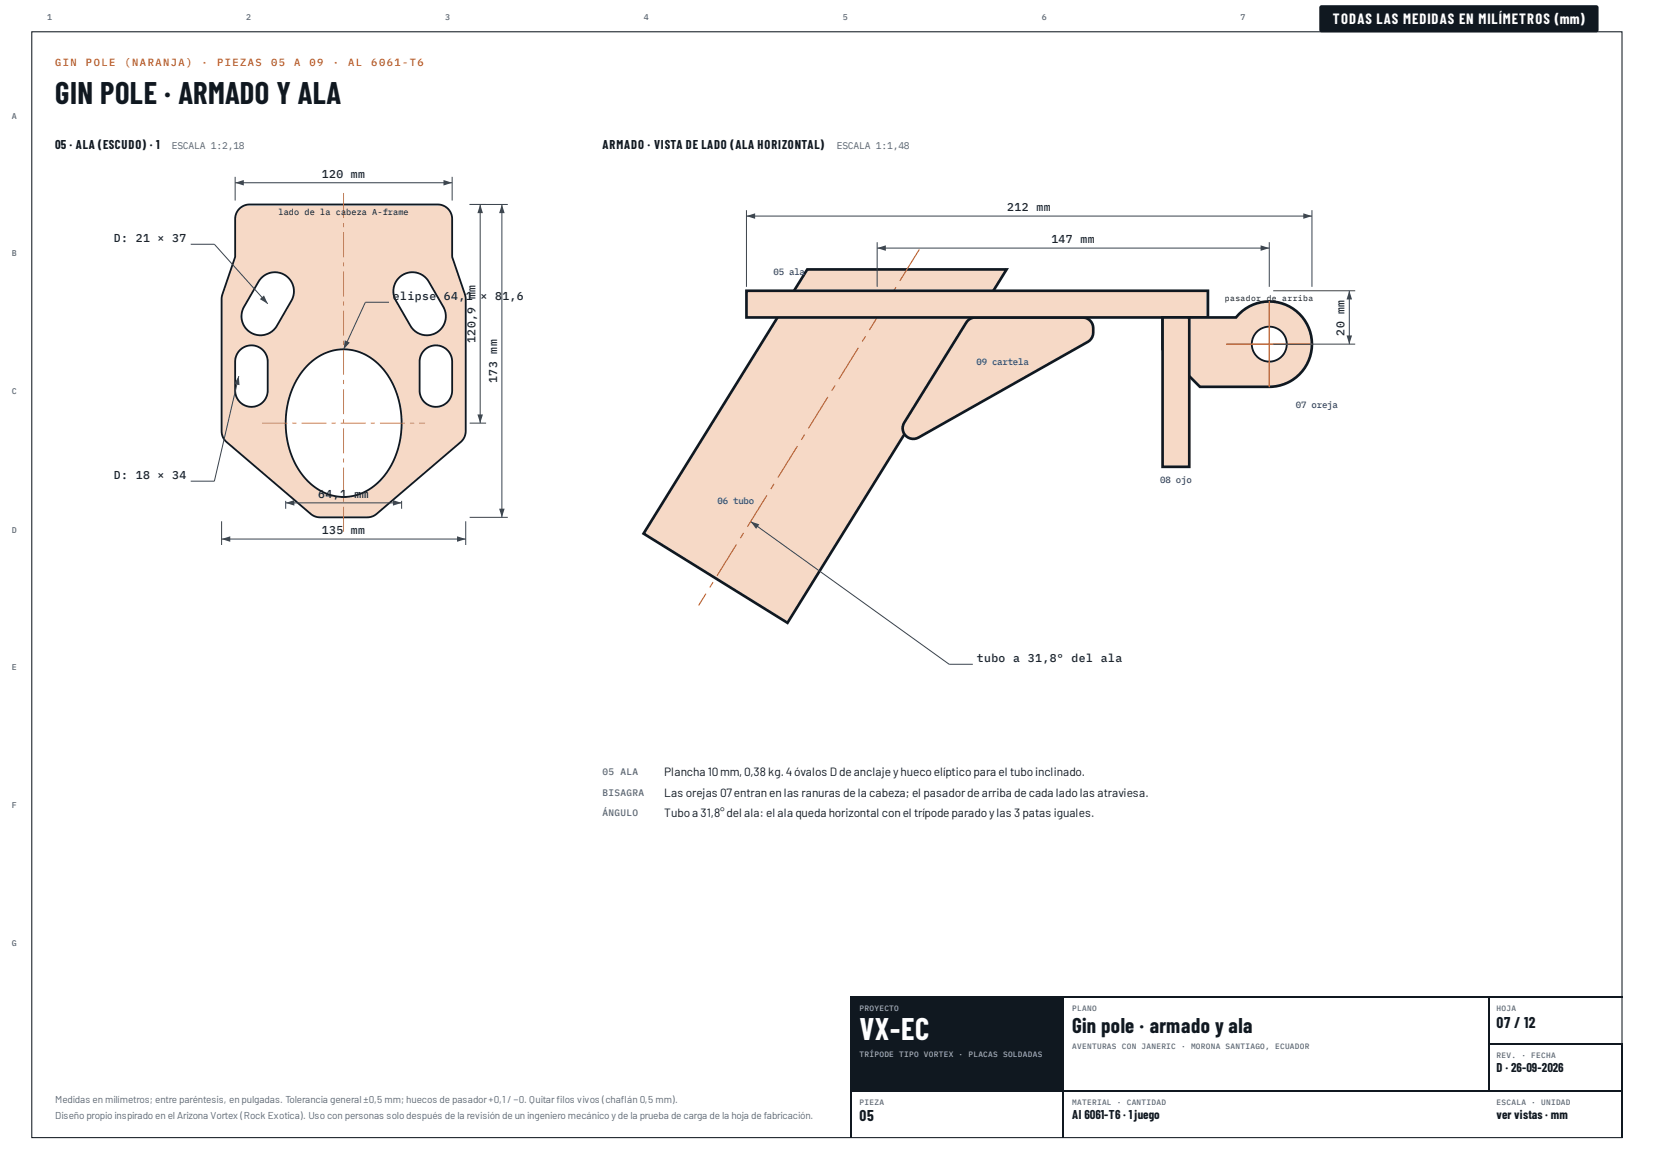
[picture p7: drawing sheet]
<svg xmlns="http://www.w3.org/2000/svg" width="420mm" height="297mm" viewBox="0 0 420 297" stroke-linecap="round" stroke-linejoin="round" font-family="sans-serif">
<path d="M8.1 8.1h403.7v280.7h-403.7z" fill="none" stroke="#101820" stroke-width=".26"/>
<path d="M60.8 53a3.7 3.7 0 0 1 2.6-1.1h47.7a3.7 3.7 0 0 1 3.7 3.7v9.6l3.4 10.3v33.9a3.7 3.7 0 0 1-1.2 2.8l-21.4 18.3-1.3 .7-1.1 .1h-11.9l-1.8-.4-22-18.7a3.7 3.7 0 0 1-1.2-2.8v-33.9l3.4-10.3v-9.6a3.7 3.7 0 0 1 1.1-2.6zM60.9 88.9l-.8 1.1-.4 1.3v7.8a4.1 4.1 0 0 0 4.1 4.2 4.1 4.1 0 0 0 4.2-4.2v-7.3a4.1 4.1 0 0 0-2.6-3.8 4.1 4.1 0 0 0-4.5 .9zM66.4 70.5l-.8 1-3.6 6.4a4.8 4.8 0 0 0 1.7 6.6 4.8 4.8 0 0 0 6.6-1.8l3.7-6.4a4.8 4.8 0 0 0-1.3-6.2 4.8 4.8 0 0 0-6.3 .4zM107.7 88.9l-.7 1.1-.4 1.3-.1 7.8a4.1 4.1 0 0 0 4.2 4.2 4.1 4.1 0 0 0 4.1-4.2v-7.3a4.1 4.1 0 0 0-2.5-3.8 4.1 4.1 0 0 0-4.6 .9zM101.3 70.5a4.8 4.8 0 0 0-.8 5.8l3.7 6.4a4.8 4.8 0 0 0 6.6 1.8 4.8 4.8 0 0 0 1.7-6.6l-3.6-6.4a4.8 4.8 0 0 0-7.6-1zM78.3 92.5l-2 2.3-1.4 2.5-1.2 2.9-.8 3.3-.3 3 .1 3.4 .6 3.5 1 2.8 1.3 2.6 1.8 2.5 1.9 1.9 2.3 1.5 2.5 1 2.7 .4 2.6-.2 2.4-.7 2.8-1.6 2.7-2.5 2.2-3.3 1.4-3.5 .9-3.8 .1-4.3-.5-3.9-1.2-3.7-1.9-3.5-2.1-2.6-2.9-2.2-2.9-1.2-2.9-.4-3.4 .4-2.9 1.2z" fill-rule="evenodd" fill="#f6d9c6"/>
<path d="M60.8 53a3.7 3.7 0 0 1 2.6-1.1h47.7a3.7 3.7 0 0 1 3.7 3.7v9.6l3.4 10.3v33.9a3.7 3.7 0 0 1-1.2 2.8l-21.4 18.3-1.3 .7-1.1 .1h-11.9l-1.8-.4-22-18.7a3.7 3.7 0 0 1-1.2-2.8v-33.9l3.4-10.3v-9.6a3.7 3.7 0 0 1 1.1-2.6zM66.4 70.5a4.8 4.8 0 0 1 6.3-.4 4.8 4.8 0 0 1 1.3 6.2l-3.7 6.4a4.8 4.8 0 0 1-6.6 1.8 4.8 4.8 0 0 1-1.7-6.6l3.6-6.4zM101.3 70.5a4.8 4.8 0 0 1 7.6 1l3.6 6.4a4.8 4.8 0 0 1-1.7 6.6 4.8 4.8 0 0 1-6.6-1.8l-3.7-6.4a4.8 4.8 0 0 1 .8-5.8zM60.9 88.9a4.1 4.1 0 0 1 4.5-.9 4.1 4.1 0 0 1 2.6 3.8v7.3a4.1 4.1 0 0 1-4.2 4.2 4.1 4.1 0 0 1-4.1-4.2v-7.8l.4-1.3zM78.3 92.5l2.9-2.2 2.9-1.2 2.9-.4 3.4 .4 2.9 1.2 2.9 2.2 2.1 2.6 1.9 3.5 1.2 3.7 .5 3.9-.1 4.3-.9 3.8-1.4 3.5-2.2 3.3-2.7 2.5-2.8 1.6-2.4 .7-2.6 .2-2.7-.4-2.5-1-2.3-1.5-1.9-1.9-1.8-2.5-1.3-2.6-1-2.8-.6-3.5-.1-3.4 .3-3 .8-3.3 1.2-2.9 1.4-2.5zM107.7 88.9a4.1 4.1 0 0 1 4.6-.9 4.1 4.1 0 0 1 2.5 3.8v7.3a4.1 4.1 0 0 1-4.1 4.2 4.1 4.1 0 0 1-4.2-4.2l.1-7.8 .4-1.3z" fill="none" stroke="#101820" stroke-width=".46"/>
<g fill="#e0621b">
<path d="M87.2 128.7h.1v6.3h-.1zM87.2 126.3h.1v1.1h-.1zM87.2 118.7h.1v6.3h-.1zM87.2 116.4h.1v1h-.1zM87.2 108.7h.1v6.4h-.1zM87.2 106.4h.1v1.1h-.1zM87.2 98.8h.1v6.3h-.1zM87.2 96.4h.1v1.1h-.1zM87.2 88.8h.1v6.4h-.1zM87.2 86.5h.1v1h-.1zM87.2 78.9h.1v6.3h-.1zM87.2 76.5h.1v1.1h-.1zM87.2 68.9h.1v6.4h-.1zM87.2 66.6h.1v1h-.1zM87.2 58.9h.1v6.4h-.1zM87.2 56.6h.1v1.1h-.1zM87.2 49h.1v6.3h-.1z"/>
<path d="M66.6 107.3h6.3v.2h-6.3zM74.2 107.3h1.1v.2h-1.1zM76.6 107.3h6.3v.2h-6.3zM84.2 107.3h1v.2h-1zM86.5 107.3h6.4v.2h-6.4zM94.1 107.3h1.1v.2h-1.1zM96.5 107.3h6.3v.2h-6.3zM104.1 107.3h1.1v.2h-1.1zM106.4 107.3h1.5v.2h-1.5z"/>
</g>
<path d="M56.3 132.3v6M56.3 136.8h61.9M118.2 132.3v6" fill="none" stroke="#39434d" stroke-width=".25"/>
<g fill="#39434d">
<path d="M116 136.1l2.2 .7-2.2 .7z"/>
<path d="M56.3 136.8l2.2-.7v1.4z"/>
</g>
<path d="M119.2 51.9h9.7M127.4 51.9v79.4M119.2 131.3h9.7" fill="none" stroke="#39434d" stroke-width=".25"/>
<g fill="#39434d">
<path d="M127.4 51.9l.7 2.2h-1.4z"/>
<path d="M126.7 129.1h1.4l-.7 2.2z"/>
</g>
<path d="M119.2 51.9h4.2M121.9 51.9v55.5M119.2 107.4h4.2" fill="none" stroke="#39434d" stroke-width=".25"/>
<g fill="#39434d">
<path d="M121.9 51.9l.7 2.2h-1.4z"/>
<path d="M121.2 105.2h1.4l-.7 2.2z"/>
</g>
<path d="M72.5 127.2v2M72.5 127.7h29.5M102 127.2v2" fill="none" stroke="#39434d" stroke-width=".25"/>
<g fill="#39434d">
<path d="M99.8 127l2.2 .7-2.2 .7z"/>
<path d="M72.5 127.7l2.2-.7v1.4z"/>
</g>
<path d="M92.8 76.7l-5.5 12" fill="none" stroke="#39434d" stroke-width=".25"/>
<path d="M87.5 86.4l1.3 .6-1.5 1.7z" fill="#39434d"/>
<path d="M92.8 76.7h6M60.6 95.5l-6.2 26.7" fill="none" stroke="#39434d" stroke-width=".25"/>
<path d="M60.6 95.5l.2 2.3-1.4-.3z" fill="#39434d"/>
<path d="M54.4 62l13.6 15.1M48.4 122.2h6" fill="none" stroke="#39434d" stroke-width=".25"/>
<path d="M66 75.9l1-.9 1 2.1z" fill="#39434d"/>
<path d="M59.7 44.9v6M59.7 46.4h55.1M114.8 44.9v6M48.4 62h6" fill="none" stroke="#39434d" stroke-width=".25"/>
<g fill="#39434d">
<path d="M112.6 45.7l2.2 .7-2.2 .7z"/>
<path d="M59.7 46.4l2.2-.7v1.4z"/>
</g>
<path d="M205 68.4h50.6l-55.7 89.7-36.5-22.6z" fill="#f6d9c6"/>
<path d="M205 68.4h50.6l-55.7 89.7-36.5-22.6z" fill="none" stroke="#101820" stroke-width=".68" stroke-linecap="butt"/>
<path d="M233.3 63.2l.2 .2-4.9 8-.2-.2zM227.4 72.8l.2 .2-.8 1.3-.3-.2zM225.6 75.7l.2 .2-4.9 7.9-.3-.1zM219.6 85.3l.3 .1-.9 1.4-.2-.2zM217.8 88.2l.3 .2-5 7.9-.2-.1zM211.9 97.8l.2 .1-.8 1.4-.2-.2zM210.1 100.7l.2 .1-4.9 8-.3-.1zM204.1 110.3l.3 .1-.8 1.3-.3-.1zM202.3 113.2l.3 .1-5 8-.2-.1zM196.4 122.7l.2 .2-.8 1.3-.2-.1zM194.6 125.7l.2 .1-4.9 8-.2-.2zM188.7 135.2l.2 .2-.8 1.3-.3-.1zM186.9 138.2l.2 .1-4.9 8-.3-.2zM180.9 147.7l.3 .2-.9 1.3-.2-.2zM179.1 150.6l.3 .2-1.9 3-.2-.2z" fill="#e0621b"/>
<path d="M245.7 81.4a2.73 2.73 0 0 1 1.9-.8h27.3a2.71 2.71 0 0 1 2.7 2.7 3.2 3.2 0 0 1-1.4 3.5l-43 24.3a2.71 2.71 0 0 1-3.3-.5 2.71 2.71 0 0 1-.3-3.3z" fill-rule="evenodd" fill="#f6d9c6"/>
<path d="M245.7 81.4a2.73 2.73 0 0 1 1.9-.8h27.3a2.71 2.71 0 0 1 2.7 2.7 3.2 3.2 0 0 1-1.4 3.5l-43 24.3a2.71 2.71 0 0 1-3.3-.5 2.71 2.71 0 0 1-.3-3.3z" fill="none" stroke="#101820" stroke-width=".68" stroke-linecap="butt"/>
<path d="M189.5 73.8h117.2v6.8h-117.2z" fill="#f6d9c6"/>
<path d="M189.5 73.8h117.2v6.8h-117.2z" fill="none" stroke="#101820" stroke-width=".68" stroke-linecap="butt"/>
<path d="M295.2 80.6h18.6a10.8 10.8 0 0 1 18.2 2.1 10.8 10.8 0 0 1-9.7 15.5h-17.6l-9.5-9.5z" fill-rule="evenodd" fill="#f6d9c6"/>
<path d="M295.2 80.6h18.6a10.8 10.8 0 0 1 18.2 2.1 10.8 10.8 0 0 1-9.7 15.5h-17.6l-9.5-9.5z" fill="none" stroke="#101820" stroke-width=".68" stroke-linecap="butt"/>
<circle cx="322.3" cy="87.4" r="4.4" fill="#fff"/>
<circle cx="322.3" cy="87.4" r="4.4" fill="none" stroke="#101820" stroke-width=".47"/>
<path d="M322.3 76.4v21.9M311.3 87.4h21.9" fill="none" stroke="#d9571a" stroke-width=".34"/>
<path d="M295.2 80.6h6.7v37.9h-6.7z" fill="#f6d9c6"/>
<path d="M295.2 80.6h6.7v37.9h-6.7z" fill="none" stroke="#101820" stroke-width=".68" stroke-linecap="butt"/>
<path d="M189.5 53.4v19.4M189.5 54.9h143.6M333.1 53.4v19.4" fill="none" stroke="#39434d" stroke-width=".25"/>
<g fill="#39434d">
<path d="M330.9 54.2l2.2 .7-2.2 .6z"/>
<path d="M189.5 54.9l2.2-.7v1.3z"/>
</g>
<path d="M222.7 61.5v11.3M222.7 63h99.6M322.3 61.5v11.3" fill="none" stroke="#39434d" stroke-width=".25"/>
<g fill="#39434d">
<path d="M320.1 62.3l2.2 .7-2.2 .7z"/>
<path d="M222.7 63l2.2-.7v1.4z"/>
</g>
<path d="M323.3 73.8h20.8M342.6 73.8v13.6M323.3 87.4h20.8" fill="none" stroke="#39434d" stroke-width=".25"/>
<g fill="#39434d">
<path d="M342.6 73.8l.7 2.2h-1.4z"/>
<path d="M341.9 85.2h1.4l-.7 2.2z"/>
</g>
<path d="M190.6 132.4l50.4 36.2" fill="none" stroke="#39434d" stroke-width=".25"/>
<path d="M190.6 132.4l2.2 .7-.8 1.1z" fill="#39434d"/>
<path d="M241 168.6h6" fill="none" stroke="#39434d" stroke-width=".25"/>
<path d="M215.9 253.1h196.1M216 252.9v36" fill="none" stroke="#101820" stroke-width=".26"/>
<path d="M216.2 253.2h53.9v23.8h-53.9z" fill="#101820"/>
<path d="M270 253.2v35.7M378 253.2v23.8M216.2 276.9h195.8M378.1 265h33.9M411.8 265.1v23.8" fill="none" stroke="#101820" stroke-width=".26"/>
<path d="M335.1 1.5l.5-.2h69.7l.4 .2 .2 .4v5.7l-.2 .4-.4 .2h-69.7l-.5-.2-.1-.4v-5.7z" fill="#101820"/>
<text font-size="7.8" fill="#101820" x="14" y="26.5">GIN POLE · ARMADO Y ALA</text>
<text font-size="7.8" fill="#fff" x="218.3" y="264.1">VX-EC</text>
<text font-size="5.3" fill="#101820" x="272.3" y="262.2">Gin pole · armado y ala</text>
<g font-size="3.9" fill="#101820">
<text x="380" y="260.9">07 / 12</text>
<text x="218.3" y="284.7">05</text>
</g>
<text font-size="3.7" fill="#fff" x="338.4" y="6.1">TODAS LAS MEDIDAS EN MILÍMETROS (mm)</text>
<g font-size="3.2" fill="#101820">
<text x="14" y="37.8">05 · ALA (ESCUDO) · 1</text>
<text x="153" y="37.8">ARMADO · VISTA DE LADO (ALA HORIZONTAL)</text>
<text x="380" y="272.3">D · 26-09-2026</text>
<text x="272.3" y="284.2">Al 6061-T6 · 1 juego</text>
<text x="380" y="284.2">ver vistas · mm</text>
</g>
<g font-size="3" fill="#101820">
<text x="168.6" y="197.1">Plancha 10mm, 0,38 kg.4óvalos Ddeanclajeyhuecoelípticopara el tuboinclinado.</text>
<text x="168.6" y="202.4">Las orejas 07entranenlas ranuras dela cabeza; el pasadordearriba decada ladolas atraviesa.</text>
<text x="168.6" y="207.4">Tuboa 31,8°del ala: el ala queda horizontal conel trípodeparadoylas 3 patas iguales.</text>
</g>
<g font-size="2.9" fill="#1a2530">
<text x="81.7" y="45.2">120 mm</text>
<text x="255.8" y="53.7">212 mm</text>
<text x="28.9" y="61.4">D: 21 × 37</text>
<text x="266.9" y="61.8">147 mm</text>
<text x="99.8" y="76.1">elipse 64,</text>
<text x="118.3" y="76.1">1</text>
<text x="122" y="76.1">× 8</text>
<text x="127.5" y="76.1">1,6</text>
<text x="120.7" y="87.1" transform="rotate(-90 120.7 87.1)">120,9 mm</text>
<text x="341.4" y="85.2" transform="rotate(-90 341.4 85.2)">20 mm</text>
<text x="126.2" y="97.2" transform="rotate(-90 126.2 97.2)">173 mm</text>
<text x="28.9" y="121.5">D: 18 × 34</text>
<text x="80.8" y="126.5">64,1 mm</text>
<text x="81.7" y="135.6">135 mm</text>
<text x="248" y="168">tubo a 31,8° del ala</text>
</g>
<g font-size="2.6" fill="#e0621b">
<text x="14" y="16.7">GIN</text>
<text x="21.8" y="16.7">POLE</text>
<text x="31.6" y="16.7">(NARANJA)</text>
<text x="51.2" y="16.7">·</text>
<text x="55.1" y="16.7">PIEZAS</text>
<text x="68.8" y="16.7">05</text>
<text x="74.7" y="16.7">A</text>
<text x="78.6" y="16.7">09</text>
<text x="84.5" y="16.7">·</text>
<text x="88.4" y="16.7">AL</text>
<text x="94.3" y="16.7">6061-T6</text>
</g>
<g font-size="2.5" fill="#5b6875">
<text x="43.6" y="37.8">ESCALA 1:2,18</text>
<text x="212.5" y="37.8">ESCALA 1:1,48</text>
<text x="14" y="279.9">Medidas en milímetros; entre paréntesis, en pulgadas. Tolerancia general ±0,5 mm; huecos de pasador+0,1 / −0. Quitarflos vivos (chafán 0,5 mm).</text>
<text x="141.3" y="279.9">i</text>
<text x="157.7" y="279.9">l</text>
<text x="14" y="284.2">Diseño propio inspirado en el Arizona Vortex (Rock Exotica). Uso con personas solo después de la revisión de un ingeniero mecánico yde la prueba de carga de la hoja de fabricación.</text>
</g>
<g font-size="2.4" fill="#5b6875">
<text x="153" y="196.9">05 ALA</text>
<text x="153" y="202.1">BISAGRA</text>
<text x="153" y="207.2">ÁNGULO</text>
</g>
<g font-size="2.3" fill="#1646a8">
<text x="196.4" y="69.8">05 ala</text>
<text x="247.9" y="92.8">09 cartela</text>
<text x="329" y="103.6">07 oreja</text>
<text x="294.6" y="122.6">08 ojo</text>
<text x="182.2" y="128">06 tubo</text>
</g>
<g font-size="2.2" fill="#101820">
<text x="70.7" y="54.7">lado de la ca</text>
<text x="87.9" y="54.7">beza A-frame</text>
</g>
<g font-size="2.1" fill="#5b6875">
<text x="12" y="5">1</text>
<text x="62.5" y="5">2</text>
<text x="113" y="5">3</text>
<text x="163.5" y="5">4</text>
<text x="214" y="5">5</text>
<text x="264.5" y="5">6</text>
<text x="315" y="5">7</text>
<text x="365.5" y="5">8</text>
<text x="3" y="30.2">A</text>
<text x="3" y="65.1">B</text>
<text x="3" y="100">C</text>
<text x="3" y="135.2">D</text>
<text x="3" y="170.1">E</text>
<text x="3" y="205.1">F</text>
<text x="3" y="240.2">G</text>
</g>
<g font-size="2" fill="#101820">
<text x="311" y="76.5">pasador</text>
<text x="321.6" y="76.5">d</text>
<text x="322.9" y="76.5">e</text>
<text x="325.6" y="76.5">arriba</text>
</g>
<g font-size="2" fill="#9fb0c1">
<text x="218.3" y="256.6">PROYECTO</text>
<text x="218.3" y="268.3">TRÍPODE TIPO VORTEX · PLACAS SOLDADAS</text>
</g>
<g font-size="2" fill="#5b6875">
<text x="272.3" y="256.6">PLANO</text>
<text x="380" y="256.6">HOJA</text>
<text x="272.3" y="266.2">AVENTURAS CON JANERIC · MORONA SANTIAGO, ECUADOR</text>
<text x="380" y="268.6">REV. · FECHA</text>
<text x="218.3" y="280.5">PIEZA</text>
<text x="272.3" y="280.5">MATERIAL · CANTIDAD</text>
<text x="380" y="280.5">ESCALA · UNIDAD</text>
</g>
</svg>
